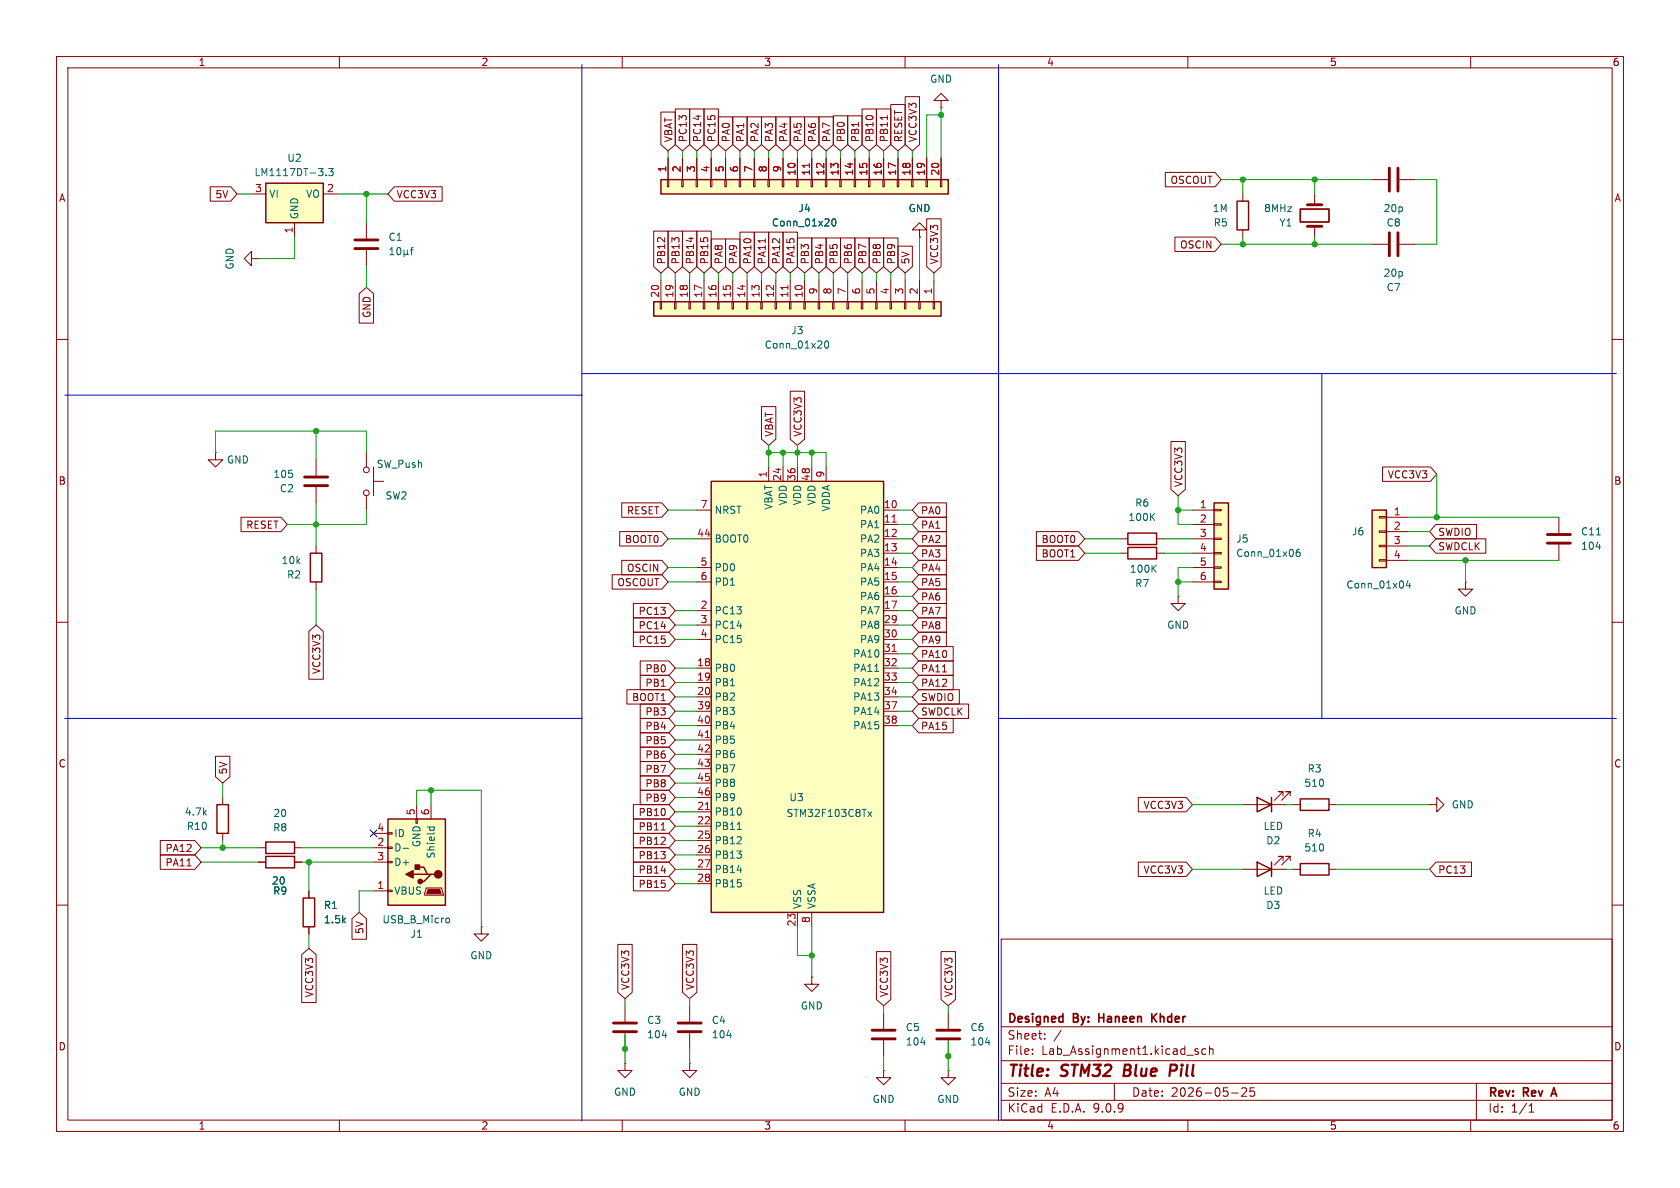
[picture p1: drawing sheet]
<svg xmlns="http://www.w3.org/2000/svg" width="297mm" height="210mm" viewBox="0 0 297 210" stroke-linecap="round" stroke-linejoin="round" font-family="sans-serif">
<g fill="none" stroke="#840000" stroke-width=".18">
<path d="M10 10h277v190h-277zM12 12h273v186h-273zM60 10v2M110 10v2M160 10v2M210 10v2M260 10v2M64.8 39.4v2.8M64.8 44.2v2.8M10 60h2M285 60h2M55.9 81.3v2.8"/>
<path d="M55.9 86.1v2.8M10 110h2M285 110h2M10 160h2M177 166h108v32h-108zM285 160h2M60 198v2M110 198v2M160 198v2M177 194.5h108M177 191.5h108M177 187.5h108"/>
<path d="M177 181.5h108M182.5 186.3v.1M182.5 185.5v.1M184.7 183.6v.1M184.7 182.8v.1M187.6 182.1l-1.3 2M197 191.5v3M210 198v2M211.2 185.7l.7 .4-.2 .3-.5-.1M211.8 185.5l-.3-.1-.3 .2M213.2 185.5l-.5-.1-.2 .3v.4l.1 .2h.6M213.8 185.5l.2-.1 .4 .1 .1 .9"/>
<path d="M213.8 184.9v1.5M217.7 193.2h1.2M219.5 192.4l.6-.1 .2 .1 .1 .3-.9 1.1h.9M221.7 192.3h-.7v.7l.2-.1h.5l.1 .3-.1 .5-.2 .1-.5-.1M260 198v2M261 191.5v6.5M270.3 196.6h.9M270.3 195.5l.4-.4v1.5"/>
</g>
<path d="M194.3 179.2v1.5M194.3 179.9h.8M203.6 179.2v1.5M203.8 179.8l.7 .9M204.5 179.2l-.9 .8M274.3 193.4h.8M274.7 192.3l-.5 1.5" fill="none" stroke="#840000" stroke-width=".3"/>
<path d="M198.9 188.2l-.3 2h.8M207.7 188.2h-.7l-.3 2M207.8 189.2l-1 .1" fill="none" stroke="#840000" stroke-width=".4"/>
<path d="M62.7 42.4h4.1M62.7 43.9h4.1M53.8 85.9h4.1M53.8 84.3h4.1" fill="none" stroke="#840000" stroke-width=".51"/>
<path d="M68.9 45h.8M68.9 44.1l.4-.3v1.2M70.3 43.9l.1-.1a.68 .68 0 0 1 .5 .6 .68 .68 0 0 1-.5 .6l-.1-.1-.2-.4zM71.4 44.8l.2 .2h.2l.2-.2M71.4 44.2v1.3M72 44.8l.2 .2M72 44.2v.6M72.6 44.2h.4M73 43.8l-.3 .1v1.1" fill="none" stroke="#006464" stroke-width=".18"/>
<path d="M115.6 53.3h50.8v2.6h-50.8z" fill="#ffffc2"/>
<path d="M115.6 53.3h50.8v2.6h-50.8z" fill="none" stroke="#840000" stroke-width=".25"/>
<g fill="none" stroke="#840000" stroke-width=".18">
<path d="M116.7 53.3h.3v1.3h-.3zM116.8 49.5v3.8M119.3 53.3h.2v1.3h-.2zM119.4 49.5v3.8M121.8 53.3h.2v1.3h-.2zM121.9 49.5v3.8M124.3 53.3h.3v1.3h-.3zM124.5 49.5v3.8M126.9 53.3h.2v1.3h-.2zM127 49.5v3.8M129.4 53.3h.3v1.3h-.3zM129.5 49.5v3.8"/>
<path d="M132 53.3h.2v1.3h-.2zM132.1 49.5v3.8M134.5 53.3h.2v1.3h-.2zM134.6 49.5v3.8M137 53.3h.3v1.3h-.3zM137.2 49.5v3.8M139.6 53.3h.2v1.3h-.2zM139.7 49.5v3.8M142.1 53.3h.3v1.3h-.3zM142.2 49.5v3.8M144.7 53.3h.2v1.3h-.2zM144.8 49.5v3.8"/>
<path d="M147.2 53.3h.2v1.3h-.2zM147.3 49.5v3.8M149.7 53.3h.3v1.3h-.3zM149.9 49.5v3.8M152.3 53.3h.2v1.3h-.2zM152.4 49.5v3.8M154.8 53.3h.3v1.3h-.3zM154.9 49.5v3.8M157.4 53.3h.2v1.3h-.2zM157.5 49.5v3.8M159.9 53.3h.2v1.3h-.2zM160 49.5v3.8"/>
<path d="M162.4 53.3h.3v1.3h-.3zM162.6 49.5v3.8M165 53.3h.2v1.3h-.2zM165.1 49.5v3.8"/>
</g>
<path d="M139.3 50.5v.7" fill="none" stroke="#a90000" stroke-width=".18"/>
<path d="M145.9 60.4l.2-.1a.68 .68 0 0 1 .4 .6 .68 .68 0 0 1-.4 .6l-.2-.1-.1-.3z" fill="none" stroke="#006464" stroke-width=".18"/>
<path d="M116.8 31.8h50.8v2.5h-50.8z" fill="#ffffc2"/>
<path d="M116.8 31.8h50.8v2.5h-50.8z" fill="none" stroke="#840000" stroke-width=".25"/>
<g fill="none" stroke="#840000" stroke-width=".18">
<path d="M118 31.8h.2v1.2h-.2zM118.1 27.9v3.9M120.5 31.8h.3v1.2h-.3zM120.6 27.9v3.9M123.1 31.8h.2v1.2h-.2zM123.2 27.9v3.9M125.6 31.8h.3v1.2h-.3zM125.7 27.9v3.9M128.1 31.8h.3v1.2h-.3zM128.3 27.9v3.9M130.7 31.8h.2v1.2h-.2zM130.8 27.9v3.9"/>
<path d="M133.2 31.8h.3v1.2h-.3zM133.3 27.9v3.9M135.8 31.8h.2v1.2h-.2zM135.9 27.9v3.9M138.3 31.8h.3v1.2h-.3zM138.4 27.9v3.9M140.8 31.8h.3v1.2h-.3zM141 27.9v3.9M143.4 31.8h.2v1.2h-.2zM143.5 27.9v3.9M145.9 31.8h.3v1.2h-.3zM146 27.9v3.9"/>
<path d="M148.5 31.8h.2v1.2h-.2zM148.6 27.9v3.9M151 31.8h.3v1.2h-.3zM151.1 27.9v3.9M153.5 31.8h.3v1.2h-.3zM153.7 27.9v3.9M156.1 31.8h.2v1.2h-.2zM156.2 27.9v3.9M158.6 31.8h.3v1.2h-.3zM158.7 27.9v3.9M161.2 31.8h.2v1.2h-.2zM161.3 27.9v3.9"/>
<path d="M163.7 31.8h.3v1.2h-.3zM163.8 27.9v3.9M166.2 31.8h.3v1.2h-.3zM166.4 27.9v3.9M162.6 40.6h1.2l-1.2-1.2-1.3 1.2h1.3v1.3M162.6 41.9h.1M38.1 80v1.3h1.3l-1.3 1.3-1.3-1.3h1.3M38.1 80h.1M275.6 91.4v2.8M275.6 96.3v2.8M208.3 105.4v1.3h1.2l-1.2 1.3-1.3-1.3h1.3M208.3 105.4h.1"/>
<path d="M259.1 102.9v1.2h1.2l-1.2 1.3-1.3-1.3h1.3M259.1 102.9h.1"/>
</g>
<path d="M143.1 28.9v.7" fill="none" stroke="#a90000" stroke-width=".18"/>
<path d="M147.2 38.7h.2a.68 .68 0 0 1 .4 .6 .68 .68 0 0 1-.4 .6 .84 .84 0 0 1-.2-1.2zM282.2 96.7h.8M282.2 94.6h.8" fill="none" stroke="#006464" stroke-width=".18"/>
<path d="M273.6 94.5h4M273.6 96h4" fill="none" stroke="#840000" stroke-width=".51"/>
<path d="M214.6 88.9h2.6v15.2h-2.6z" fill="#ffffc2"/>
<path d="M218.7 35.6h2v5h-2zM54.9 97.8h2v5.1h-2zM199.4 94.2h5.1v2.1h-5.1zM199.4 96.8h5.1v2h-5.1zM214.6 88.9h2.6v15.2h-2.6zM47 148.8h5.1v2.1h-5.1zM53.6 158.8h2v5h-2zM229.9 141.2h5v2.1h-5zM229.9 152.7h5v2h-5z" fill="none" stroke="#840000" stroke-width=".25"/>
<g fill="none" stroke="#840000" stroke-width=".18">
<path d="M219.7 34.3v1.3M219.7 40.6v1.3M55.9 96.5v1.3M64.8 80v2.6M64.8 87.6v2.6M66 85.1h1.8M66 82.6v5M198.1 95.3h1.3M198.1 97.8h1.3M204.5 95.3h1.2M204.5 97.8h1.2M210.8 90.2h3.8"/>
<path d="M210.8 92.7h3.8M210.8 95.3h3.8M210.8 97.8h3.8M214.6 90h1.3v.3h-1.3zM214.6 92.6h1.3v.2h-1.3zM214.6 95.1h1.3v.3h-1.3zM214.6 97.7h1.3v.2h-1.3zM55.9 102.9v1.2M210.8 100.3h3.8M210.8 102.9h3.8M214.6 100.2h1.3v.3h-1.3zM214.6 102.7h1.3v.3h-1.3z"/>
<path d="M45.7 149.9h1.3M52.1 149.9h1.2M54.6 157.5v1.3M228.6 142.2h1.3M228.6 153.7h1.3M234.9 142.2h1.3M234.9 153.7h1.3M252.7 142.2h1.3v-1.2l1.3 1.2-1.3 1.3v-1.3M252.7 142.2h.1M54.6 163.8v1.3M85.1 163.8v1.3h1.3l-1.3 1.3-1.3-1.3h1.3M85.1 163.8h.1"/>
<path d="M110.5 177.8v2.8M110.5 188v1.2h1.3l-1.3 1.3-1.3-1.3h1.3M110.5 188h.1M110.5 182.6v2.8M121.9 188v1.2h1.3l-1.3 1.3-1.3-1.3h1.3M121.9 188h.1"/>
<circle cx="64.8" cy="83.1" r=".51"/>
<circle cx="64.8" cy="87.1" r=".51"/>
</g>
<path d="M203.6 91.3l.5 .7M204.1 90.7l-.7 .8M204.4 99.9l-.7 .7M229.7 97.1l-.3 .1a.86 .86 0 0 0 0 1.2l.4-.2 .1-.4-.3-.2h-.2l-.3 .2M203.8 100.4l.6 .8M117.1 183h.8" fill="none" stroke="#006464" stroke-width=".18"/>
<path d="M108.5 180.8h4M108.5 182.4h4" fill="none" stroke="#840000" stroke-width=".51"/>
<path d="M242.6 90.2h2.5v10.1h-2.5z" fill="#ffffc2"/>
<path d="M242.6 90.2h2.5v10.1h-2.5z" fill="none" stroke="#840000" stroke-width=".25"/>
<path d="M243.8 91.3h1.3v.3h-1.3zM243.8 93.9h1.3v.2h-1.3zM243.8 96.4h1.3v.2h-1.3zM243.8 98.9h1.3v.3h-1.3zM245.1 91.4h3.8M245.1 94h3.8M245.1 96.5h3.8M245.1 99.1h3.8M121.9 177.8v2.8M143.5 172.7v1.3h1.3l-1.3 1.3-1.3-1.3h1.3M143.5 172.7h.1M121.9 182.6v2.8" fill="none" stroke="#840000" stroke-width=".18"/>
<path d="M248.9 102.6l-.3 .9h.8M249.2 103.1v.9M128.5 183h.8" fill="none" stroke="#006464" stroke-width=".18"/>
<path d="M119.9 180.8h4.1M119.9 182.4h4.1" fill="none" stroke="#840000" stroke-width=".51"/>
<path d="M125.7 85.1h30.5v76.2h-30.5z" fill="#ffffc2"/>
<path d="M125.7 85.1h30.5v76.2h-30.5z" fill="none" stroke="#840000" stroke-width=".25"/>
<g fill="none" stroke="#840000" stroke-width=".18">
<path d="M242.6 31.8h2.8M247.4 31.8h2.8M242.6 43.2h2.8M247.4 43.2h2.8M123.2 90.2h2.5M123.2 95.3h2.5M135.9 82.6v2.5M138.4 82.6v2.5M141 82.6v2.5M143.5 82.6v2.5M146 82.6v2.5M156.2 90.2h2.5"/>
<path d="M156.2 95.3h2.5M156.2 92.7h2.5M156.2 97.8h2.5M123.2 100.3h2.5M123.2 102.9h2.5M123.2 108h2.5M123.2 110.5h2.5M123.2 113h2.5M123.2 118.1h2.5M156.2 100.3h2.5M156.2 102.9h2.5M156.2 108h2.5"/>
<path d="M156.2 110.5h2.5M156.2 113h2.5M156.2 118.1h2.5M156.2 105.4h2.5M156.2 115.6h2.5M123.2 120.7h2.5M123.2 123.2h2.5M123.2 125.7h2.5M123.2 128.3h2.5M123.2 130.8h2.5M123.2 133.4h2.5M123.2 135.9h2.5"/>
<path d="M123.2 138.4h2.5M156.2 120.7h2.5M156.2 123.2h2.5M156.2 125.7h2.5M156.2 128.3h2.5M123.2 141h2.5M123.2 143.5h2.5M123.2 146.1h2.5M123.2 148.6h2.5M123.2 151.1h2.5M123.2 153.7h2.5M123.2 156.2h2.5"/>
<path d="M141 161.3v2.5M143.5 161.3v2.5M156.2 179.1v2.8M156.2 189.2v1.3h1.3l-1.3 1.3-1.3-1.3h1.3M156.2 189.2h.1M156.2 183.9v2.8"/>
</g>
<path d="M157.7 92.3h.7M157.7 115.2h.7M124.7 130.4h.7M124.7 143.1h.7" fill="none" stroke="#a90000" stroke-width=".18"/>
<path d="M154.6 118.7h.8M130.3 146.6h.8M153.4 143.5l.7 .8M154.1 143.5l-.7 .8M162.8 184.3h.8" fill="none" stroke="#006464" stroke-width=".18"/>
<path d="M245.6 29.7v4.1M247.1 29.7v4.1M245.6 41.1v4.1M247.1 41.1v4.1M154.2 182.1h4M154.2 183.6h4" fill="none" stroke="#840000" stroke-width=".51"/>
<path d="M68.6 144.8h10.1v15.2h-10.1z" fill="#ffffc2"/>
<path d="M38.4 142.2h2v5.1h-2zM47 151.4h5.1v2h-5.1zM68.6 144.8h10.1v15.2h-10.1zM73 154.6h2.6M73.7 153.3h1.2l.7 1.3h.6M76.8 154.6h-.6l-1.3 1.2h-.6M222.2 141l2.6 1.2-2.6 1.3zM222.2 152.4l2.6 1.3-2.6 1.2zM224.8 141v2.5M224.8 152.4v2.5" fill="none" stroke="#840000" stroke-width=".25"/>
<g fill="none" stroke="#840000" stroke-width=".18">
<path d="M166.4 17.8h1.2l-1.2-1.3-1.3 1.3h1.3v1.3M166.4 19.1h.1M232.4 34.3v1.9M44.4 45.7v-1.2l-1.2 1.2 1.2 1.3v-1.3h1.3M45.7 45.7h.1M232.4 40v1.9M39.4 141v1.2M39.4 147.3v1.3M45.7 152.4h1.3M52.1 152.4h1.2M66 157.5h2.6M66 152.4h2.6"/>
<path d="M66 149.9h2.6M66 147.3h2.6M68.6 157.4h.7v.2h-.7zM68.6 152.3h.7v.2h-.7zM68.6 149.7h.7v.3h-.7zM68.6 147.2h.7v.2h-.7zM73.5 144.8h.3v.7h-.3zM73.7 142.2v2.6M75.3 157h2.8l.3 1.2h-3.3zM76.2 142.2v2.6M219.7 142.2h7.6M219.7 153.7h7.6"/>
<path d="M226.8 140.7v-.7h-.7h.7l-1.5 1.5M226.8 152.1v-.7h-.7h.7l-1.5 1.5M228.1 140.7v-.7h-.8h.8l-1.5 1.5M228.1 152.1v-.7h-.8h.8l-1.5 1.5M167.6 179.1v2.8M167.6 189.2v1.3h1.3l-1.3 1.3-1.2-1.3h1.2M167.6 189.2h.1M167.6 183.9v2.8"/>
</g>
<path d="M75.7 157.2h2l.3 .8h-2.6z" fill="#840000" stroke="#840000" stroke-width=".18"/>
<g fill="#840000" stroke="#840000" stroke-width=".25">
<path d="M73.4 152.9h.8v.8h-.8z"/>
<path d="M71.8 154.6l1.2-.7v1.3z"/>
<circle cx="77.5" cy="154.6" r=".63"/>
<circle cx="74.3" cy="155.8" r=".38"/>
</g>
<path d="M71.3 150h.9M75.5 146.2h1.3M76 146.2l-.1 .4M76.7 146.2l.1 .4M79 162.3l.3 .1 .2 .1-.1 .5-.4 .1M174.2 184.3h.8" fill="none" stroke="#006464" stroke-width=".18"/>
<path d="M231.1 36.2h2.6M231.1 40h2.6M165.6 182.1h4.1M165.6 183.6h4.1" fill="none" stroke="#840000" stroke-width=".51"/>
<path d="M229.9 37h5v2.2h-5z" fill="none" stroke="#840000" stroke-width=".3"/>
<path d="M47 32.4h10.1v7h-10.1z" fill="#ffffc2"/>
<path d="M47 32.4h10.1v7h-10.1z" fill="none" stroke="#840000" stroke-width=".25"/>
<g fill="none" stroke="#840000" stroke-width=".18">
<path d="M116.8 19.8h2.6v5.8l-1.3 1.1-1.3-1.1zM119.4 19.3h2.5v6.3l-1.3 1.1-1.2-1.1zM121.9 19.3h2.6v6.3l-1.3 1.1-1.3-1.1zM124.5 19.3h2.5v6.3l-1.3 1.1-1.2-1.1zM152.4 19.3h2.5v6.3l-1.2 1.1-1.3-1.1zM154.9 19.3h2.6v6.3l-1.3 1.1-1.3-1.1zM157.5 18.5h2.5v7.1l-1.3 1.1-1.2-1.1zM160 17.1h2.6v8.5l-1.3 1.1-1.3-1.1zM37.2 33h3.6l1.1 1.3-1.1 1.3h-3.6zM44.4 34.3h2.6M52.1 39.4v2.5M57.1 34.3h2.6"/>
<path d="M69.7 33h8.5v2.6h-8.5l-1.1-1.3zM118.1 27.9v3.9M120.6 27.9v3.9M123.2 27.9v3.9M125.7 27.9v3.9M127 20.7h2.5v4.9l-1.2 1.1-1.3-1.1zM128.3 27.9v3.9M129.5 20.7h2.6v4.9l-1.3 1.1-1.3-1.1zM130.8 27.9v3.9M132.1 20.7h2.5v4.9l-1.3 1.1-1.2-1.1zM133.3 27.9v3.9M134.6 20.7h2.6v4.9l-1.3 1.1-1.3-1.1z"/>
<path d="M135.9 27.9v3.9M137.2 20.7h2.5v4.9l-1.3 1.1-1.2-1.1zM138.4 27.9v3.9M139.7 20.7h2.5v4.9l-1.2 1.1-1.3-1.1zM141 27.9v3.9M142.2 20.7h2.6v4.9l-1.3 1.1-1.3-1.1zM143.5 27.9v3.9M144.8 20.7h2.5v4.9l-1.3 1.1-1.2-1.1zM146 27.9v3.9M147.3 20.5h2.6v5.1l-1.3 1.1-1.3-1.1zM148.6 27.9v3.9M149.9 20.5h2.5v5.1l-1.3 1.1-1.2-1.1z"/>
<path d="M151.1 27.9v3.9M153.7 27.9v3.9M156.2 27.9v3.9M156.9 20.4v.7M158.7 27.9v3.9M161.3 27.9v3.9M163.8 38.7h2.6v8.4l-1.3 1.2-1.3-1.2zM163.8 27.9v3.9M166.4 27.9v3.9M206 30.5h8.8l1.1 1.3-1.1 1.2h-8.8zM63.5 51.9l1.3-1.1 1.2 1.1v5.2h-2.5zM115.6 40.9h2.5v6.2l-1.3 1.2-1.2-1.2z"/>
<path d="M118.1 40.9h2.6v6.2l-1.3 1.2-1.3-1.2zM120.6 40.9h2.6v6.2l-1.3 1.2-1.3-1.2zM123.2 40.9h2.5v6.2l-1.2 1.2-1.3-1.2zM125.7 42.2h2.6v4.9l-1.3 1.2-1.3-1.2zM128.3 42.2h2.5v4.9l-1.3 1.2-1.2-1.2zM130.8 41h2.6v6.1l-1.3 1.2-1.3-1.2zM133.3 41h2.6v6.1l-1.3 1.2-1.3-1.2zM135.3 42.2v.7M135.9 41h2.5v6.1l-1.2 1.2-1.3-1.2zM138.4 41h2.6v6.1l-1.3 1.2-1.3-1.2zM141 42.1h2.5v5l-1.3 1.2-1.2-1.2zM143.5 42.1h2.6v5l-1.3 1.2-1.3-1.2z"/>
<path d="M146 42.1h2.6v5l-1.3 1.2-1.3-1.2zM148.6 42.1h2.5v5l-1.2 1.2-1.3-1.2zM151.1 42.1h2.6v5l-1.3 1.2-1.3-1.2zM153.7 42.1h2.5v5l-1.3 1.2-1.2-1.2zM156.2 42.1h2.6v5l-1.3 1.2-1.3-1.2zM158.7 43.5h2.6v3.6l-1.3 1.2-1.3-1.2zM162.6 41.9h.1M207.7 41.9h7.1l1.1 1.3-1.1 1.3h-7.1zM134.6 71.9h2.6v5.7l-1.3 1.1-1.3-1.1zM139.7 69.2h2.5v8.4l-1.2 1.1-1.3-1.1zM207 78h2.6v8.5l-1.3 1.1-1.3-1.1zM42.6 91.4h7.1l1.1 1.3-1.1 1.3h-7.1z"/>
<path d="M109.6 94h7.4l1.1 1.3-1.1 1.2h-7.4zM109.9 99.1h7.1l1.1 1.2-1.1 1.3h-7.1zM109.9 88.9h7.1l1.1 1.3-1.1 1.2h-7.1zM162.4 96.5h4.9v2.6h-4.9l-1.1-1.3zM162.4 99.1h4.9v2.5h-4.9l-1.1-1.3zM162.4 91.4h4.9v2.6h-4.9l-1.1-1.3zM162.4 94h4.9v2.5h-4.9l-1.1-1.2zM162.4 88.9h4.9v2.5h-4.9l-1.1-1.2zM183.2 94h7.5l1.1 1.3-1.1 1.2h-7.5zM183.2 96.5h7.5l1.1 1.3-1.1 1.3h-7.5zM244.4 82.5h8.5l1.1 1.3-1.1 1.3h-8.5zM253.8 92.7h7.2v2.6h-7.2l-1.1-1.3z"/>
<path d="M253.8 95.2h8.9v2.6h-8.9l-1.1-1.3zM54.6 111.6l1.3-1.1 1.3 1.1v8.5h-2.6zM108.2 101.6h8.8l1.1 1.3-1.1 1.2h-8.8zM112 109.2h6.3l1.1 1.3-1.1 1.3h-6.3zM112 111.8h6.3l1.1 1.2-1.1 1.3h-6.3zM112 106.7h6.3l1.1 1.3-1.1 1.2h-6.3zM113.2 119.4h5.1l1.1 1.3-1.1 1.2h-5.1zM113.2 116.8h5.1l1.1 1.3-1.1 1.3h-5.1zM162.4 116.8h6.1v2.6h-6.1l-1.1-1.3zM162.4 114.3h6.1v2.5h-6.1l-1.1-1.2zM162.4 119.4h6.1v2.5h-6.1l-1.1-1.2zM162.4 111.8h4.9v2.5h-4.9l-1.1-1.3z"/>
<path d="M162.4 109.2h4.9v2.6h-4.9l-1.1-1.3zM162.4 106.7h4.9v2.5h-4.9l-1.1-1.2zM162.4 101.6h4.9v2.5h-4.9l-1.1-1.2zM162.4 104.1h4.9v2.6h-4.9l-1.1-1.3zM166.6 118.8h.8M38.1 133.7h2.5v3.6l-1.2 1.1-1.3-1.1zM110.8 121.9h7.5l1.1 1.3-1.1 1.3h-7.5zM113.2 129.5h5.1l1.1 1.3-1.1 1.3h-5.1zM113.2 127h5.1l1.1 1.3-1.1 1.2h-5.1zM113.2 132.1h5.1l1.1 1.3-1.1 1.2h-5.1zM113.2 124.5h5.1l1.1 1.2-1.1 1.3h-5.1zM113.2 139.7h5.1l1.1 1.3-1.1 1.2h-5.1z"/>
<path d="M113.2 134.6h5.1l1.1 1.3-1.1 1.3h-5.1zM113.2 137.2h5.1l1.1 1.2-1.1 1.3h-5.1zM162.4 124.5h8.8v2.5h-8.8l-1.1-1.3zM162.4 127h6.1v2.5h-6.1l-1.1-1.2zM162.4 121.9h7.2v2.6h-7.2l-1.1-1.3zM28.3 148.6h6.1l1.2 1.3-1.2 1.2h-6.1zM28.3 151.1h6.1l1.2 1.3-1.2 1.3h-6.1zM33.1 153.1h.7M45.7 152.4h1.3M52.1 152.4h1.2M54.6 157.5v1.3M112 154.9h6.3l1.1 1.3-1.1 1.3h-6.3z"/>
<path d="M112 152.4h6.3l1.1 1.3-1.1 1.2h-6.3zM112 149.9h6.3l1.1 1.2-1.1 1.3h-6.3zM112 144.8h6.3l1.1 1.3-1.1 1.2h-6.3zM112 147.3h6.3l1.1 1.3-1.1 1.3h-6.3zM112 142.2h6.3l1.1 1.3-1.1 1.3h-6.3zM116.9 146.7h.7M201.2 152.4h8.5l1.1 1.3-1.1 1.2h-8.5zM201.2 141h8.5l1.1 1.2-1.1 1.3h-8.5zM253.8 152.4h6.3v2.5h-6.3l-1.1-1.2zM53.3 168.8l1.3-1.2 1.3 1.2v8.4h-2.6zM54.6 163.8v1.3M62.2 162.4l1.3-1.1 1.3 1.1v3.6h-2.6z"/>
<path d="M109.2 166.9h2.6v8.5l-1.3 1.1-1.3-1.1zM120.6 166.9h2.6v8.5l-1.3 1.1-1.3-1.1zM154.9 168.2h2.6v8.5l-1.3 1.1-1.3-1.1zM166.4 168.2h2.5v8.5l-1.3 1.1-1.2-1.1z"/>
</g>
<path d="M57.6 30.9v.2M58.1 29.8h.8l-.4 .5 .3 .1v.5l-.1 .2-.6-.2M147.2 38.7h.2a.68 .68 0 0 1 .4 .6 .68 .68 0 0 1-.4 .6 .84 .84 0 0 1-.2-1.2z" fill="none" stroke="#006464" stroke-width=".18"/>
<path d="M102.9 11.4v186.7M176.5 11.4v186.7M11.4 69.9h91.5M102.9 66h182.8M233.7 66v61M11.4 127h91.5M176.5 127h109.2M233.7 127h.1" fill="none" stroke="#0000c2" stroke-width=".18"/>
<g fill="none" stroke="#009600" stroke-width=".18">
<path d="M166.4 19.1v8.8M41.9 34.3h2.5M59.7 34.3h8.9M64.8 34.3v5.1M118.1 26.7v1.2M120.6 26.7v1.2M123.2 26.7v1.2M125.7 26.7v1.2M128.3 26.7v1.2M130.8 26.7v1.2M133.3 26.7v1.2M135.9 26.7v1.2"/>
<path d="M138.4 26.7v1.2M141 26.7v1.2M143.5 26.7v1.2M146 26.7v1.2M148.6 26.7v1.2M151.1 26.7v1.2M153.7 26.7v1.2M156.2 26.7v1.2M158.7 26.7v1.2M161.3 26.7v1.2M166.4 20.3h-2.6v7.6M215.9 31.8h26.7"/>
<path d="M219.7 31.8v2.5M232.4 31.8v2.5M250.2 31.8h3.8v11.4h-3.8M52.1 41.9v3.8h-6.4M64.8 47v3.8M116.8 48.3v1.2M119.4 48.3v1.2M121.9 48.3v1.2M124.5 48.3v1.2M127 48.3v1.2M129.5 48.3v1.2M132.1 48.3v1.2"/>
<path d="M134.6 48.3v1.2M137.2 48.3v1.2M139.7 48.3v1.2M142.2 48.3v1.2M144.8 48.3v1.2M147.3 48.3v1.2M149.9 48.3v1.2M152.4 48.3v1.2M154.9 48.3v1.2M157.5 48.3v1.2M160 48.3v1.2M162.6 41.9v7.6"/>
<path d="M165.1 48.3v1.2M215.9 43.2h26.7M219.7 41.9v1.3M232.4 41.9v1.3M55.9 76.2v5.1M135.9 78.7v3.9M141 78.7v3.9M38.1 80v-3.8h26.7v3.8M55.9 88.9v7.6M64.8 90.2v2.5h-14M118.1 90.2h5.1M118.1 95.3h5.1"/>
<path d="M135.9 80h10.1v2.6M138.4 80v2.6M143.5 80v2.6M158.7 97.8h2.6M158.7 90.2h2.6M158.7 95.3h2.6M158.7 92.7h2.6M191.8 97.8h6.3M191.8 95.3h6.3M205.7 97.8h5.1M205.7 95.3h5.1M208.3 90.2h2.5"/>
<path d="M208.3 87.6v5.1h2.5M248.9 91.4h26.7M248.9 96.5h3.8M248.9 94h3.8M248.9 99.1h26.7M254 83.8v7.6M259.1 99.1v3.8M55.9 104.1v6.4M118.1 100.3h5.1M118.1 102.9h5.1M119.4 118.1h3.8M119.4 113h3.8"/>
<path d="M119.4 108h3.8M119.4 110.5h3.8M158.7 100.3h2.6M158.7 105.4h2.6M158.7 102.9h2.6M158.7 118.1h2.6M158.7 113h2.6M158.7 108h2.6M158.7 110.5h2.6M158.7 115.6h2.6M208.3 102.9h2.5M210.8 100.3h-2.5v5.1"/>
<path d="M39.4 138.4v2.6M76.2 139.7v2.5M119.4 120.7h3.8M119.4 125.7h3.8M119.4 123.2h3.8M119.4 138.4h3.8M119.4 135.9h3.8M119.4 128.3h3.8M119.4 133.4h3.8M119.4 130.8h3.8M158.7 120.7h2.6M158.7 125.7h2.6"/>
<path d="M158.7 123.2h2.6M158.7 128.3h2.6M35.6 149.9h10.1M35.6 152.4h10.1M39.4 148.6v1.3M53.3 149.9h12.7M53.3 152.4h12.7M54.6 152.4v5.1M66 157.5h-2.5v3.8M73.7 142.2v-2.5h11.4v24.1M119.4 153.7h3.8M119.4 141h3.8"/>
<path d="M119.4 146.1h3.8M119.4 148.6h3.8M119.4 143.5h3.8M119.4 156.2h3.8M119.4 151.1h3.8M210.8 153.7h8.9M210.8 142.2h8.9M227.3 153.7h1.3M227.3 142.2h1.3M236.2 153.7h16.5M236.2 142.2h16.5M54.6 165.1v2.5"/>
<path d="M110.5 176.5v1.3M121.9 176.5v1.3M141 163.8v5.1h2.5M143.5 163.8v8.9M156.2 177.8v1.3M167.6 177.8v1.3M110.5 182.9v5.1M121.9 185.4v2.6M156.2 186.7v2.5M167.6 184.2v5"/>
</g>
<path d="M65.4 146.7l1.2 1.2M66.6 146.7l-1.2 1.2" fill="none" stroke="#000084" stroke-width=".18"/>
<path d="M143.1 28.9v.7" fill="none" stroke="#a90000" stroke-width=".18"/>
<g fill="#009600" stroke="#009600" stroke-width=".18">
<circle cx="254" cy="91.4" r=".46"/>
<circle cx="259.1" cy="99.1" r=".46"/>
<circle cx="166.4" cy="20.3" r=".46"/>
<circle cx="135.9" cy="80" r=".46"/>
<circle cx="138.4" cy="80" r=".46"/>
<circle cx="143.5" cy="80" r=".46"/>
<circle cx="141" cy="80" r=".46"/>
<circle cx="219.7" cy="31.8" r=".46"/>
<circle cx="219.7" cy="43.2" r=".46"/>
<circle cx="232.4" cy="43.2" r=".46"/>
<circle cx="232.4" cy="31.8" r=".46"/>
<circle cx="208.3" cy="102.9" r=".46"/>
<circle cx="208.3" cy="90.2" r=".46"/>
<circle cx="55.9" cy="76.2" r=".46"/>
<circle cx="55.9" cy="92.7" r=".46"/>
<circle cx="64.8" cy="34.3" r=".46"/>
<circle cx="76.2" cy="139.7" r=".46"/>
<circle cx="54.6" cy="152.4" r=".46"/>
<circle cx="39.4" cy="149.9" r=".46"/>
<circle cx="110.5" cy="185.4" r=".46"/>
<circle cx="143.5" cy="168.9" r=".46"/>
<circle cx="167.6" cy="186.7" r=".46"/>
</g>
<g font-size="2.8" fill="#840000">
<text x="178" y="190.9">Title:</text>
<text x="187.7" y="190.9">STM32</text>
<text x="199.5" y="190.9">Blue</text>
<text x="208.4" y="190.9">Pill</text>
</g>
<g font-size="2.1" fill="#840000">
<text x="178" y="184">Sheet:</text>
<text x="178" y="181.2">Designed</text>
<text x="189.8" y="181.2">By:</text>
<text x="194.9" y="181.2">Haneen</text>
<text x="204.9" y="181.2">Khder</text>
<text x="178" y="186.7">File:</text>
<text x="184.1" y="186.7">Lab_Assignment1.kicad_sch</text>
<text x="178" y="196.9">KiCad</text>
<text x="178" y="194.1">Size:</text>
<text x="184.7" y="194.1">A4</text>
<text x="185.7" y="196.9">E.D.A.</text>
<text x="193.3" y="196.9">9.0.9</text>
<text x="200" y="194.1">Date:</text>
<text x="207" y="194.1">2026-05-25</text>
<text x="263" y="194.3">Rev:</text>
<text x="263" y="196.9">Id:</text>
<text x="267.1" y="196.9">1/1</text>
<text x="269.4" y="194.3">Rev</text>
<text x="275.1" y="194.3">A</text>
</g>
<g font-size="1.8" fill="#840000">
<text x="35" y="11.9">1</text>
<text x="85" y="11.9">2</text>
<text x="135" y="11.9">3</text>
<text x="185" y="11.9">4</text>
<text x="235" y="11.9">5</text>
<text x="285" y="11.9">6</text>
<text x="119.1" y="25.2" transform="rotate(-90 119.1 25.2)">VBAT</text>
<text x="121.6" y="25.2" transform="rotate(-90 121.6 25.2)">PC13</text>
<text x="124.1" y="25.2" transform="rotate(-90 124.1 25.2)">PC14</text>
<text x="126.7" y="25.2" transform="rotate(-90 126.7 25.2)">PC15</text>
<text x="129.2" y="25.2" transform="rotate(-90 129.2 25.2)">PA0</text>
<text x="131.8" y="25.2" transform="rotate(-90 131.8 25.2)">PA1</text>
<text x="134.3" y="25.2" transform="rotate(-90 134.3 25.2)">PA2</text>
<text x="136.8" y="25.2" transform="rotate(-90 136.8 25.2)">PA3</text>
<text x="139.4" y="25.2" transform="rotate(-90 139.4 25.2)">PA4</text>
<text x="141.9" y="25.2" transform="rotate(-90 141.9 25.2)">PA5</text>
<text x="144.5" y="25.2" transform="rotate(-90 144.5 25.2)">PA6</text>
<text x="147" y="25.2" transform="rotate(-90 147 25.2)">PA7</text>
<text x="149.5" y="25.2" transform="rotate(-90 149.5 25.2)">PB0</text>
<text x="152.1" y="25.2" transform="rotate(-90 152.1 25.2)">PB1</text>
<text x="154.6" y="25.2" transform="rotate(-90 154.6 25.2)">PB10</text>
<text x="157.2" y="25.2" transform="rotate(-90 157.2 25.2)">PB11</text>
<text x="159.7" y="25.2" transform="rotate(-90 159.7 25.2)">RESET</text>
<text x="162.2" y="25.2" transform="rotate(-90 162.2 25.2)">VCC3V3</text>
<text x="10.3" y="35.9">A</text>
<text x="38" y="35.2">5V</text>
<text x="70" y="35.2">VCC3V3</text>
<text x="206.8" y="32.7">OSCOUT</text>
<text x="285.3" y="35.9">A</text>
<text x="117.8" y="46.8" transform="rotate(-90 117.8 46.8)">PB12</text>
<text x="120.3" y="46.8" transform="rotate(-90 120.3 46.8)">PB13</text>
<text x="122.9" y="46.8" transform="rotate(-90 122.9 46.8)">PB14</text>
<text x="125.4" y="46.8" transform="rotate(-90 125.4 46.8)">PB15</text>
<text x="128" y="46.8" transform="rotate(-90 128 46.8)">PA8</text>
<text x="130.5" y="46.8" transform="rotate(-90 130.5 46.8)">PA9</text>
<text x="133" y="46.8" transform="rotate(-90 133 46.8)">PA10</text>
<text x="135.6" y="46.8" transform="rotate(-90 135.6 46.8)">PA11</text>
<text x="138.1" y="46.8" transform="rotate(-90 138.1 46.8)">PA12</text>
<text x="140.7" y="46.8" transform="rotate(-90 140.7 46.8)">PA15</text>
<text x="143.2" y="46.8" transform="rotate(-90 143.2 46.8)">PB3</text>
<text x="145.7" y="46.8" transform="rotate(-90 145.7 46.8)">PB4</text>
<text x="148.3" y="46.8" transform="rotate(-90 148.3 46.8)">PB5</text>
<text x="150.8" y="46.8" transform="rotate(-90 150.8 46.8)">PB6</text>
<text x="153.4" y="46.8" transform="rotate(-90 153.4 46.8)">PB7</text>
<text x="155.9" y="46.8" transform="rotate(-90 155.9 46.8)">PB8</text>
<text x="158.4" y="46.8" transform="rotate(-90 158.4 46.8)">PB9</text>
<text x="161" y="46.8" transform="rotate(-90 161 46.8)">5V</text>
<text x="166.1" y="46.8" transform="rotate(-90 166.1 46.8)">VCC3V3</text>
<text x="208.5" y="44.1">OSCIN</text>
<text x="65.7" y="56.3" transform="rotate(-90 65.7 56.3)">GND</text>
<text x="136.8" y="77.3" transform="rotate(-90 136.8 77.3)">VBAT</text>
<text x="141.9" y="77.3" transform="rotate(-90 141.9 77.3)">VCC3V3</text>
<text x="10.3" y="85.9">B</text>
<text x="209.2" y="86.2" transform="rotate(-90 209.2 86.2)">VCC3V3</text>
<text x="245.2" y="84.8">VCC3V3</text>
<text x="285.3" y="85.9">B</text>
<text x="43.4" y="93.7">RESET</text>
<text x="110.7" y="91.1">RESET</text>
<text x="162.7" y="93.7">PA1</text>
<text x="162.7" y="91.1">PA0</text>
<text x="254.2" y="94.9">SWDIO</text>
<text x="110.4" y="96.2">BOOT0</text>
<text x="110.7" y="101.3">OSCIN</text>
<text x="162.7" y="98.7">PA3</text>
<text x="162.7" y="101.3">PA4</text>
<text x="162.7" y="96.2">PA2</text>
<text x="184" y="96.2">BOOT0</text>
<text x="184" y="98.7">BOOT1</text>
<text x="254.2" y="97.5">SWDCLK</text>
<text x="109" y="103.8">OSCOUT</text>
<text x="162.7" y="103.8">PA5</text>
<text x="162.7" y="106.4">PA6</text>
<text x="112.8" y="111.4">PC14</text>
<text x="112.8" y="114">PC15</text>
<text x="112.8" y="108.9">PC13</text>
<text x="162.7" y="114">PA9</text>
<text x="162.7" y="111.4">PA8</text>
<text x="162.7" y="108.9">PA7</text>
<text x="56.8" y="119.3" transform="rotate(-90 56.8 119.3)">VCC3V3</text>
<text x="114" y="119.1">PB0</text>
<text x="162.7" y="119.1">PA11</text>
<text x="162.7" y="116.5">PA10</text>
<text x="111.6" y="124.1">BOOT1</text>
<text x="114" y="121.6">PB1</text>
<text x="162.7" y="124.1">SWDIO</text>
<text x="162.7" y="121.6">PA12</text>
<text x="114" y="131.8">PB5</text>
<text x="114" y="129.2">PB4</text>
<text x="114" y="126.7">PB3</text>
<text x="162.7" y="126.7">SWDCLK</text>
<text x="162.7" y="129.2">PA15</text>
<text x="10.3" y="135.9">C</text>
<text x="40.3" y="137" transform="rotate(-90 40.3 137)">5V</text>
<text x="114" y="134.3">PB6</text>
<text x="114" y="136.8">PB7</text>
<text x="285.3" y="135.9">C</text>
<text x="114" y="141.9">PB9</text>
<text x="114" y="139.4">PB8</text>
<text x="202.1" y="143.2">VCC3V3</text>
<text x="112.8" y="147">PB11</text>
<text x="112.8" y="149.5">PB12</text>
<text x="112.8" y="144.5">PB10</text>
<text x="29.2" y="150.8">PA12</text>
<text x="29.2" y="153.4">PA11</text>
<text x="112.8" y="154.6">PB14</text>
<text x="112.8" y="152.1">PB13</text>
<text x="202.1" y="154.6">VCC3V3</text>
<text x="254.2" y="154.6">PC13</text>
<text x="112.8" y="157.2">PB15</text>
<text x="64.5" y="165.2" transform="rotate(-90 64.5 165.2)">5V</text>
<text x="55.6" y="176.4" transform="rotate(-90 55.6 176.4)">VCC3V3</text>
<text x="111.4" y="175.1" transform="rotate(-90 111.4 175.1)">VCC3V3</text>
<text x="122.9" y="175.1" transform="rotate(-90 122.9 175.1)">VCC3V3</text>
<text x="157.2" y="176.4" transform="rotate(-90 157.2 176.4)">VCC3V3</text>
<text x="168.6" y="176.4" transform="rotate(-90 168.6 176.4)">VCC3V3</text>
<text x="10.3" y="185.9">D</text>
<text x="285.3" y="185.9">D</text>
<text x="35" y="199.9">1</text>
<text x="85" y="199.9">2</text>
<text x="135" y="199.9">3</text>
<text x="185" y="199.9">4</text>
<text x="235" y="199.9">5</text>
<text x="285" y="199.9">6</text>
</g>
<g font-size="1.8" fill="#006464">
<text x="164.3" y="14.8">GND</text>
<text x="50.7" y="28.8">U2</text>
<text x="44.9" y="31.3">LM1117DT-3.3</text>
<text x="47.5" y="35.2">VI</text>
<text x="54" y="35.2">VO</text>
<text x="52.9" y="38.9" transform="rotate(-90 52.9 38.9)">GND</text>
<text x="136.4" y="40.2">Conn_01x20</text>
<text x="141" y="37.7">J4</text>
<text x="160.5" y="37.7">GND</text>
<text x="214.3" y="37.7">1M</text>
<text x="214.5" y="40.2">R5</text>
<text x="223.4" y="37.7">8MHz</text>
<text x="226.1" y="40.2">Y1</text>
<text x="244.5" y="37.7">20p</text>
<text x="245" y="40.2">C8</text>
<text x="41.5" y="47.8" transform="rotate(-90 41.5 47.8)">GND</text>
<text x="68.6" y="42.8">C1</text>
<text x="244.5" y="49.1">20p</text>
<text x="245" y="51.7">C7</text>
<text x="139.8" y="59.3">J3</text>
<text x="135.1" y="61.8">Conn_01x20</text>
<text x="40" y="82.1">GND</text>
<text x="66.5" y="82.9">SW_Push</text>
<text x="48.2" y="84.7">105</text>
<text x="49.4" y="87.2">C2</text>
<text x="68.1" y="88.5">SW2</text>
<text x="139.3" y="89.4" transform="rotate(-90 139.3 89.4)">VDD</text>
<text x="141.8" y="89.4" transform="rotate(-90 141.8 89.4)">VDD</text>
<text x="144.4" y="89.4" transform="rotate(-90 144.4 89.4)">VDD</text>
<text x="200.6" y="89.8">R6</text>
<text x="126.2" y="91">NRST</text>
<text x="136.8" y="90.2" transform="rotate(-90 136.8 90.2)">VBAT</text>
<text x="146.9" y="90.5" transform="rotate(-90 146.9 90.5)">VDDA</text>
<text x="151.9" y="91">PA0</text>
<text x="151.9" y="93.6">PA1</text>
<text x="199.4" y="92.3">100K</text>
<text x="238.9" y="94.8">J6</text>
<text x="279.4" y="94.8">C11</text>
<text x="49.7" y="99.9">10k</text>
<text x="126.2" y="96.1">BOOT0</text>
<text x="126.2" y="101.2">PD0</text>
<text x="151.9" y="96.1">PA2</text>
<text x="151.9" y="98.7">PA3</text>
<text x="151.9" y="101.2">PA4</text>
<text x="199.6" y="101.4">100K</text>
<text x="218.4" y="96.1">J5</text>
<text x="218.4" y="98.7">Conn_01x06</text>
<text x="279.4" y="97.4">104</text>
<text x="50.6" y="102.5">R2</text>
<text x="126.2" y="103.7">PD1</text>
<text x="151.9" y="103.7">PA5</text>
<text x="151.9" y="106.3">PA6</text>
<text x="200.6" y="104">R7</text>
<text x="237.9" y="104.2">Conn_01x04</text>
<text x="126.2" y="108.8">PC13</text>
<text x="126.2" y="111.4">PC14</text>
<text x="126.2" y="113.9">PC15</text>
<text x="151.9" y="108.8">PA7</text>
<text x="151.9" y="111.4">PA8</text>
<text x="151.9" y="113.9">PA9</text>
<text x="206.2" y="111.4">GND</text>
<text x="257" y="108.8">GND</text>
<text x="126.2" y="119">PB0</text>
<text x="150.7" y="116.4">PA10</text>
<text x="150.7" y="119">PA11</text>
<text x="126.2" y="121.5">PB1</text>
<text x="126.2" y="124.1">PB2</text>
<text x="150.7" y="121.5">PA12</text>
<text x="150.7" y="124.1">PA13</text>
<text x="126.2" y="126.6">PB3</text>
<text x="126.2" y="129.1">PB4</text>
<text x="126.2" y="131.7">PB5</text>
<text x="150.7" y="126.6">PA14</text>
<text x="150.7" y="129.1">PA15</text>
<text x="126.2" y="134.2">PB6</text>
<text x="126.2" y="136.8">PB7</text>
<text x="231.1" y="136.8">R3</text>
<text x="126.2" y="139.3">PB8</text>
<text x="126.2" y="141.8">PB9</text>
<text x="139.5" y="141.8">U3</text>
<text x="230.5" y="139.3">510</text>
<text x="256.5" y="143.1">GND</text>
<text x="32.6" y="144.4">4.7k</text>
<text x="32.9" y="146.9">R10</text>
<text x="48.2" y="147.2">R8</text>
<text x="48.2" y="144.6">20</text>
<text x="69.6" y="148.2">ID</text>
<text x="74.5" y="149.9" transform="rotate(-90 74.5 149.9)">GND</text>
<text x="126.2" y="144.4">PB10</text>
<text x="126.2" y="146.9">PB11</text>
<text x="126.2" y="149.5">PB12</text>
<text x="138.9" y="144.6">STM32F103C8Tx</text>
<text x="223.3" y="146.9">LED</text>
<text x="223.8" y="149.5">D2</text>
<text x="231.1" y="148.2">R4</text>
<text x="69.6" y="153.3">D+</text>
<text x="69.6" y="150.7">D-</text>
<text x="77.1" y="151.9" transform="rotate(-90 77.1 151.9)">Shield</text>
<text x="126.2" y="152">PB13</text>
<text x="126.2" y="154.5">PB14</text>
<text x="230.5" y="150.7">510</text>
<text x="48" y="156.6">20</text>
<text x="48.2" y="158.3">R9</text>
<text x="57.2" y="160.9">R1</text>
<text x="69.6" y="158.3">VBUS</text>
<text x="126.2" y="157.1">PB15</text>
<text x="141.8" y="160.8" transform="rotate(-90 141.8 160.8)">VSS</text>
<text x="144.4" y="160.8" transform="rotate(-90 144.4 160.8)">VSSA</text>
<text x="223.3" y="158.3">LED</text>
<text x="223.8" y="160.9">D3</text>
<text x="57.2" y="163.4">1.5k</text>
<text x="67.5" y="163.4">USB_B_Micro</text>
<text x="72.5" y="166">J1</text>
<text x="83.1" y="169.8">GND</text>
<text x="141.5" y="178.7">GND</text>
<text x="114.3" y="181.2">C3</text>
<text x="114.3" y="183.7">104</text>
<text x="125.7" y="181.2">C4</text>
<text x="125.7" y="183.7">104</text>
<text x="160" y="182.5">C5</text>
<text x="160" y="185">104</text>
<text x="171.5" y="182.5">C6</text>
<text x="171.5" y="185">104</text>
<text x="108.5" y="193.9">GND</text>
<text x="119.9" y="193.9">GND</text>
<text x="154.2" y="195.2">GND</text>
<text x="165.6" y="195.2">GND</text>
</g>
<g font-size="1.8" fill="#a90000">
<text x="45" y="34">3</text>
<text x="57.7" y="34">2</text>
<text x="117.9" y="30.6" transform="rotate(-90 117.9 30.6)">1</text>
<text x="120.4" y="30.6" transform="rotate(-90 120.4 30.6)">2</text>
<text x="122.9" y="30.6" transform="rotate(-90 122.9 30.6)">3</text>
<text x="125.5" y="30.6" transform="rotate(-90 125.5 30.6)">4</text>
<text x="128" y="30.6" transform="rotate(-90 128 30.6)">5</text>
<text x="130.6" y="30.6" transform="rotate(-90 130.6 30.6)">6</text>
<text x="133.1" y="30.6" transform="rotate(-90 133.1 30.6)">7</text>
<text x="135.6" y="30.6" transform="rotate(-90 135.6 30.6)">8</text>
<text x="138.2" y="30.6" transform="rotate(-90 138.2 30.6)">9</text>
<text x="140.7" y="31.2" transform="rotate(-90 140.7 31.2)">10</text>
<text x="143.3" y="31.2" transform="rotate(-90 143.3 31.2)">11</text>
<text x="145.8" y="31.2" transform="rotate(-90 145.8 31.2)">12</text>
<text x="148.3" y="31.2" transform="rotate(-90 148.3 31.2)">13</text>
<text x="150.9" y="31.2" transform="rotate(-90 150.9 31.2)">14</text>
<text x="153.4" y="31.2" transform="rotate(-90 153.4 31.2)">15</text>
<text x="156" y="31.2" transform="rotate(-90 156 31.2)">16</text>
<text x="158.5" y="31.2" transform="rotate(-90 158.5 31.2)">17</text>
<text x="161" y="31.2" transform="rotate(-90 161 31.2)">18</text>
<text x="163.6" y="31.2" transform="rotate(-90 163.6 31.2)">19</text>
<text x="166.1" y="31.2" transform="rotate(-90 166.1 31.2)">20</text>
<text x="51.8" y="41.3" transform="rotate(-90 51.8 41.3)">1</text>
<text x="116.6" y="52.7" transform="rotate(-90 116.6 52.7)">20</text>
<text x="119.1" y="52.7" transform="rotate(-90 119.1 52.7)">19</text>
<text x="121.7" y="52.7" transform="rotate(-90 121.7 52.7)">18</text>
<text x="124.2" y="52.7" transform="rotate(-90 124.2 52.7)">17</text>
<text x="126.7" y="52.7" transform="rotate(-90 126.7 52.7)">16</text>
<text x="129.3" y="52.7" transform="rotate(-90 129.3 52.7)">15</text>
<text x="131.8" y="52.7" transform="rotate(-90 131.8 52.7)">14</text>
<text x="134.4" y="52.7" transform="rotate(-90 134.4 52.7)">13</text>
<text x="136.9" y="52.7" transform="rotate(-90 136.9 52.7)">12</text>
<text x="139.4" y="52.7" transform="rotate(-90 139.4 52.7)">11</text>
<text x="142" y="52.7" transform="rotate(-90 142 52.7)">10</text>
<text x="144.5" y="52.1" transform="rotate(-90 144.5 52.1)">9</text>
<text x="147.1" y="52.1" transform="rotate(-90 147.1 52.1)">8</text>
<text x="149.6" y="52.1" transform="rotate(-90 149.6 52.1)">7</text>
<text x="152.1" y="52.1" transform="rotate(-90 152.1 52.1)">6</text>
<text x="154.7" y="52.1" transform="rotate(-90 154.7 52.1)">5</text>
<text x="157.2" y="52.1" transform="rotate(-90 157.2 52.1)">4</text>
<text x="159.8" y="52.1" transform="rotate(-90 159.8 52.1)">3</text>
<text x="162.3" y="52.1" transform="rotate(-90 162.3 52.1)">2</text>
<text x="164.8" y="52.1" transform="rotate(-90 164.8 52.1)">1</text>
<text x="123.8" y="89.9">7</text>
<text x="135.6" y="84.5" transform="rotate(-90 135.6 84.5)">1</text>
<text x="138.2" y="85.1" transform="rotate(-90 138.2 85.1)">24</text>
<text x="140.7" y="85.1" transform="rotate(-90 140.7 85.1)">36</text>
<text x="143.3" y="85.1" transform="rotate(-90 143.3 85.1)">48</text>
<text x="145.8" y="84.5" transform="rotate(-90 145.8 84.5)">9</text>
<text x="156.2" y="89.9">10</text>
<text x="212" y="89.9">1</text>
<text x="123.1" y="95">44</text>
<text x="156.2" y="92.5">11</text>
<text x="156.2" y="95">12</text>
<text x="212" y="92.5">2</text>
<text x="212" y="95">3</text>
<text x="246.3" y="91.2">1</text>
<text x="246.3" y="93.7">2</text>
<text x="123.8" y="100.1">5</text>
<text x="156.2" y="97.5">13</text>
<text x="156.2" y="100.1">14</text>
<text x="212" y="97.5">4</text>
<text x="212" y="100.1">5</text>
<text x="246.3" y="96.3">3</text>
<text x="246.3" y="98.8">4</text>
<text x="123.8" y="102.6">6</text>
<text x="123.8" y="107.7">2</text>
<text x="156.2" y="102.6">15</text>
<text x="156.2" y="105.2">16</text>
<text x="156.2" y="107.7">17</text>
<text x="212" y="102.6">6</text>
<text x="123.8" y="110.2">3</text>
<text x="123.8" y="112.8">4</text>
<text x="156.2" y="110.2">29</text>
<text x="156.2" y="112.8">30</text>
<text x="123.1" y="117.9">18</text>
<text x="156.2" y="115.3">31</text>
<text x="156.2" y="117.9">32</text>
<text x="123.1" y="120.4">19</text>
<text x="123.1" y="122.9">20</text>
<text x="123.1" y="125.5">39</text>
<text x="156.2" y="120.4">33</text>
<text x="156.2" y="122.9">34</text>
<text x="156.2" y="125.5">37</text>
<text x="123.1" y="128">40</text>
<text x="123.1" y="130.6">41</text>
<text x="156.2" y="128">38</text>
<text x="123.1" y="133.1">42</text>
<text x="123.1" y="135.6">43</text>
<text x="123.1" y="138.2">45</text>
<text x="123.1" y="140.7">46</text>
<text x="123.1" y="143.3">21</text>
<text x="66.6" y="149.6">2</text>
<text x="66.6" y="147.1">4</text>
<text x="73.4" y="144.2" transform="rotate(-90 73.4 144.2)">5</text>
<text x="75.9" y="144.2" transform="rotate(-90 75.9 144.2)">6</text>
<text x="123.1" y="145.8">22</text>
<text x="123.1" y="148.3">25</text>
<text x="66.6" y="152.1">3</text>
<text x="123.1" y="150.9">26</text>
<text x="123.1" y="153.4">27</text>
<text x="123.1" y="156">28</text>
<text x="66.6" y="157.2">1</text>
<text x="140.7" y="163.9" transform="rotate(-90 140.7 163.9)">23</text>
<text x="143.3" y="163.3" transform="rotate(-90 143.3 163.3)">8</text>
</g>
</svg>
